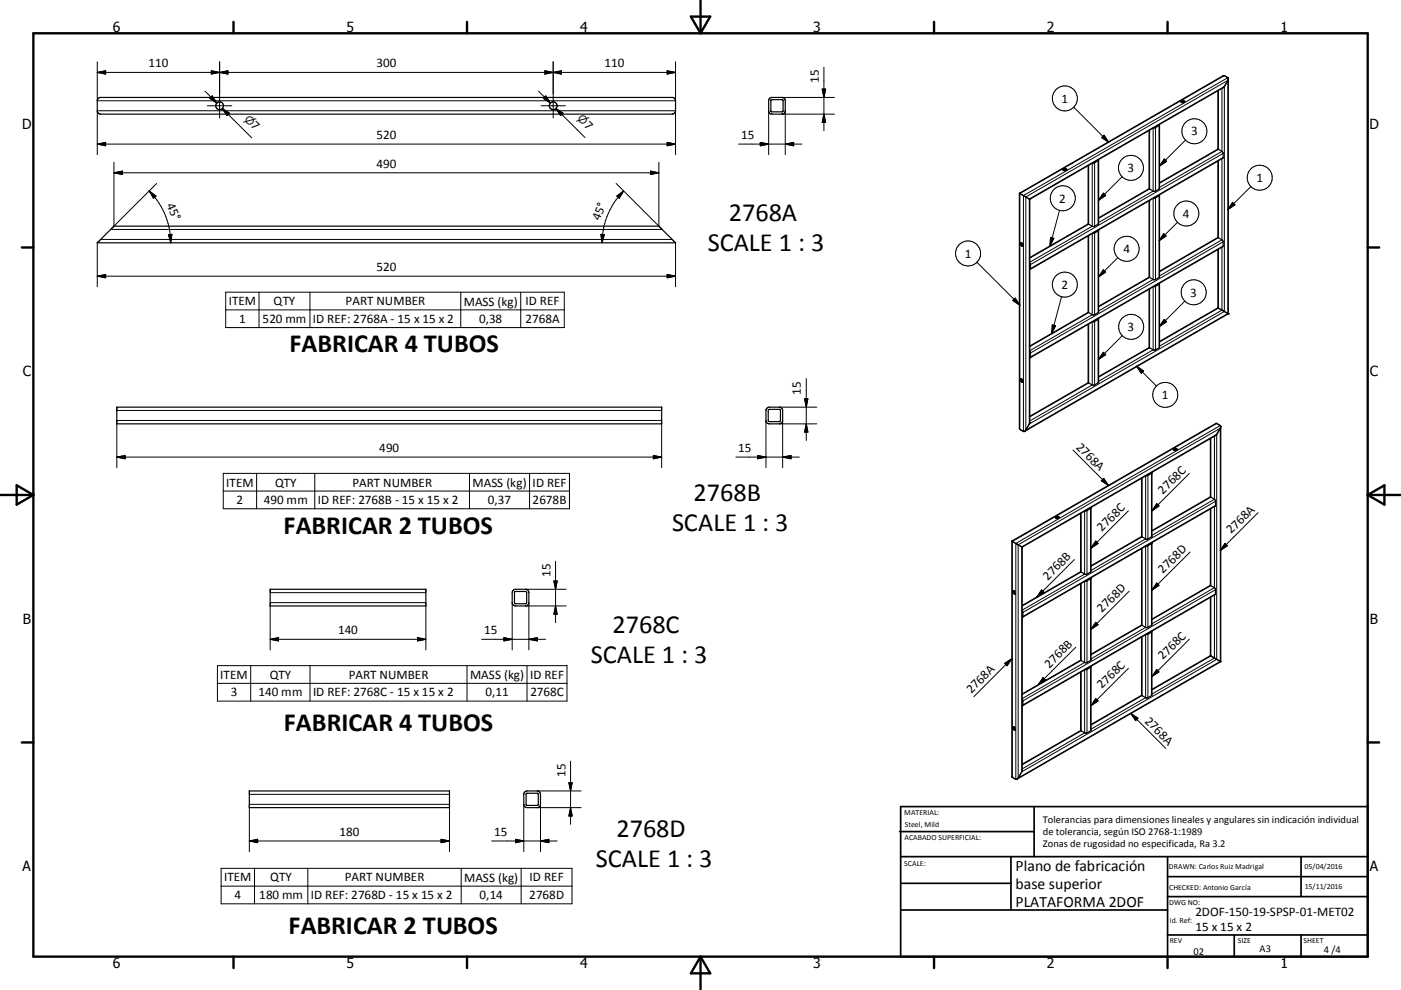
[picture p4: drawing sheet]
<svg xmlns="http://www.w3.org/2000/svg" width="420mm" height="297mm" viewBox="0 0 420 297" stroke-linecap="round" stroke-linejoin="round" font-family="sans-serif">
<g fill="none" stroke="#000" stroke-width=".36">
<path d="M29.5 29.5l.5-.3h171.7l.5 .3 .3 .5v3.2a1.05 1.05 0 0 1-1 1h-171.3a1.04 1.04 0 0 1-1-1v-3zM230.7 29.5l.5-.3h3.4l.6 .3 .2 .5v3.4l-.2 .5-.8 .3h-3l-.7-.3-.2-.5v-3.4zM231.2 30h3.5l-.1 3.5h-3.4zM344.5 39.1v17.5M347.6 37.3v19.3l-1.4 .8-1.7-.8M347.6 37.5l-1.2 .8h-.5M354.1 30.6l.5-.2 .6 .2M354.1 30.3a.51 .51 0 0 1 .7-.2 .51 .51 0 0 1 .2 .6 .55 .55 0 0 1-.5 .1 .55 .55 0 0 1-.4-.5zM365.1 27.2v17.6M368.3 23.8l-1.5 2.4-58.1 33.6M305.6 58l61.1-35.3h.4l1 .6 .2 70.8M305.6 58l3.1 1.8v67.1l-1.5 2.5"/>
<path d="M305.6 58v70.5l.2 .3 1 .6h.4M318.7 51l.4-.2 .7 .2M318.7 50.7a.52 .52 0 0 1 .7-.2 .52 .52 0 0 1 .3 .6 .56 .56 0 0 1-.6 .1 .56 .56 0 0 1-.4-.5zM326.2 49.7l.1 17.4M329.3 47.9l.1 19.2M329.4 48.1l-1.2 .7-.6 .1M344.6 56.6l-15.2 8.8M347.6 58.5v24.6l-1.4 .8-1.7-.8M347.6 54.8l17.4-10 1.6 .9v1.8l-57.8 33.3M347.6 58.6l-1.2 .8h-.5M365.1 48.3v23M29.2 72.9h173.3"/>
<path d="M29.2 72.8v.1M34.1 67.9l-4.9 4.9M34.1 67.9l163.4-.1 5 5.1M34.1 67.9h.1M202.5 72.8h.1M306 72.9a.56 .56 0 0 1 .6 .3 .56 .56 0 0 1-.2 .7 .75 .75 0 0 1-.4-1zM306.1 72.8l.1 .6 .5 .3M308.7 78.9l.2 .4v1.5M326.2 70.8l.1 22.9M326.3 67.1l1.4 .9 1.6-.8M326.3 67.2l-17.6 10.1M329.3 69l.1 24.7-1.5 .8-1.6-.8"/>
<path d="M329.4 69.1l-1.2 .8-.6 .1M329.4 67.1l-.1 .1M344.5 60.2v22.9M365.1 74.9v17.5M308.8 80.8l-.1 .1M308.9 80.8h-.1M326.2 97.3l.1 17.5M326.3 93.7l-17.6 10.1M329.3 95.5l.1 19.3-1.5 .8-1.6-.8M329.4 95.7l-1.2 .8h-.6M344.5 86.8l.1 17.5M344.6 83.1l-15.2 8.8"/>
<path d="M347.6 85v19.2l-1.4 .8-1.6-.7M347.6 81.4l17.4-10.1 1.6 1v1.7l-57.8 33.3M347.6 85.1l-1.2 .8-.5 .1M365.1 92.4h.1M365.1 92.4l-17.5 10M365.2 92.4l3 1.7M368.2 94.1h.1M368.3 94.1l-61.1 35.3M306.1 113.6l.1 .6 .5 .4M306.2 113.6a.51 .51 0 0 0-.2 .7 .51 .51 0 0 0 .7 .2M306.2 113.6l.4 .3 .1 .6M308.7 105.4l.2 .4v1.5"/>
<path d="M308.9 107.3l-.2 .1M326.3 114.8l-17.6 10.1M344.6 104.2l-15.2 8.8M35 122.2h163.4v5h-163.4zM230 122.4l.7-.2h2.9l.8 .3 .2 .6v3l-.2 .7-.8 .4h-2.9l-.7-.3-.4-.8v-3zM230.4 122.9h3.5v3.5h-3.5zM351.8 135l.6-.2 .5 .2M351.8 135a.52 .52 0 0 1 .5-.5 .52 .52 0 0 1 .6 .5M351.8 135l.5 .2 .6-.2M362.9 131.6v17.5M366 128v70.5M366 128l-1.6 2.7-57.9 33.4"/>
<path d="M366 128l-.2-.3-1-.6h-.4l-61 35.2M316.5 155.4l.3-.2 .7 .2M316.5 155.1a.56 .56 0 0 1 .6-.2 .56 .56 0 0 1 .4 .5 .56 .56 0 0 1-.6 .2 .56 .56 0 0 1-.4-.5zM324 154.1v17.4M327.1 152.3v.1M327.1 152.4v19l-1.5 .9-1.6-.8M327.1 152.4l-1.3 .8h-.4M342.2 143.5l.1 17.5M345.3 141.7l.1 19.2-1.5 .9-1.6-.8M345.4 159.2l17.4-10.1 1.6 1-.1 1.7-57.7 33.4M345.4 141.9l-1.8 .8M362.9 152.7v22.9"/>
<path d="M81 176.8h46.7v5h-46.7zM153.8 177.2l.8-.4h3l.8 .4 .2 .6v3l-.2 .6-.8 .4h-3l-.7-.2-.3-.8v-3zM154.3 177.6h3.5v3.4h-3.5zM303.4 162.3l3.1 1.8M303.4 162.3v70.6l.1 .3 1.2 .6 .6-.4 1.2-2.3v-67M303.7 177.2h.1a.67 .67 0 0 1 .5 1 .74 .74 0 0 1-.6-1zM303.9 177.2l.1 .5 .4 .4M306.5 164.1h.1M324 175.1v22.9M324 171.5l-17.5 10.1M327.1 173.4h.1M327.1 173.5v24.5l-1.5 .8-1.6-.8"/>
<path d="M327.1 173.4l-1.3 .9-.4 .1M342.2 164.6l.1 23M342.3 161l-15.2 8.7M345.3 162.8l.1 24.6-1.5 .9-1.6-.7M345.4 163l-1.4 .8h-.4M362.8 175.6l1.6 1-.1 1.8-57.7 33.3M362.8 175.6l-17.4 10.1M362.9 179.2v17.5M306.5 183.2l.2 .5-.1 1.5M306.5 185.2h.1M324 198.1l-17.5 10.1M327.1 199.9v.1"/>
<path d="M327.1 200l-1.3 .9h-.4M327.1 200v19.1M342.2 191.1l.1 17.5M342.3 187.5l-15.2 8.8M345.3 189.3l.1 19.2-1.5 .9-1.6-.8M345.4 189.5l-1.8 .8M362.9 196.7h.1M362.9 196.7l-17.5 10.1M362.9 196.7l.1 .1M363 196.8l3 1.7M366 198.5h.1M366 198.5l-61.1 35.3"/>
<path d="M303.7 218.1a.56 .56 0 0 1 .6 .3 .56 .56 0 0 1-.1 .7 .74 .74 0 0 1-.5-1zM303.9 218l.1 .6 .4 .3M306.5 209.8l.2 .5-.1 1.4M306.5 211.7h.1M324 219.1h.1M324 201.7v17.4M324 219.2l-17.5 10.1M324 219.1l1.5 .8 1.6-.8M327.1 219.1h.1M342.3 208.6l-15.2 8.8M74.8 237.3h60v5h-60zM157.3 237.7l.8-.4h3l.7 .4 .2 .6v3l-.2 .6-.7 .4h-3l-.7-.2-.4-.8v-3z"/>
<path d="M157.8 238.1h3.5v3.4h-3.5z"/>
<circle cx="65.8" cy="31.7" r="1.17"/>
<circle cx="165.8" cy="31.7" r="1.17"/>
</g>
<g fill="none" stroke="#000" stroke-width=".3">
<path d="M29.2 18.5v11.7h173.3v-11.7M65.8 18.5v16.9M165.9 18.5v16.9M29.2 21.7l2.5-.5v1zM29.2 21.7h173.3M61.5 27.4l3.5 3.5M62.2 31.7h7.3M62.9 29.5l.7-.7 1.4 2.1zM63.4 21.2l2.4 .5-2.4 .5zM65.8 21.7l2.5-.5v1zM66.7 32.6l1.7 1.7M66.7 32.6l2.1 1.4-.7 .7z"/>
<path d="M66.7 32.6l8.8 8.8M161.5 27.4l3.5 3.5M162.2 31.7h7.3M162.9 29.5l.7-.7 1.4 2.1zM163.4 21.2l2.5 .5-2.5 .5zM165.9 21.7l2.4-.5v1zM166.7 32.6l1.7 1.7M166.7 32.6l2.1 1.4-.7 .7zM166.7 32.6l8.7 8.7M200 21.2l2.5 .5-2.5 .5zM230.5 33.2v13.2M234.4 29.2h15.8"/>
<path d="M234.4 34.2h15.8M235.4 33.2v13.2M246.5 26.7h1l-.5 2.5zM247 20.1v19.1M247 34.2l.5 2.5h-1zM321.9 32.2l10.5 10.5M344.7 39v17.7l-15.3 8.8M345.7 38.4v18.9l-16.3 9.5M346.4 38.3v19M347.5 37.6v19.1M365.3 27.1v17.7l-17.7 10.2M366.4 26.5v18.9l-18.8 10.8"/>
<path d="M367.1 22.7l-61.3 35.4v70.7M368.1 23.3l-61.3 35.4v70.7M29.2 46.4v-13.2h173.3v13.2M29.2 43.2h173.3M29.2 43.2l2.5-.5v1zM34.2 51.8h163.3M34.2 51.8l2.5-.5v1.1zM34.2 48.7v19.1M44.7 57.3a22.1 22.1 0 0 1 6.5 15.6M44.7 57.3l2.1 1.5-.8 .7zM47 55l-13.8 13.8h165.3l-13.8-13.8M184.9 58.8l2.1-1.5-1.3 2.2z"/>
<path d="M187 57.3a22.1 22.1 0 0 0-6.5 15.6M195 51.3l2.5 .5-2.5 .6zM197.5 48.7v19.1M200 42.7l2.5 .5-2.5 .5zM221.4 43.2h19M227.9 42.7l2.6 .5-2.6 .5zM235.4 43.2l2.5-.5v1zM307.5 59.1l60.6-35v70l-60.6 34.9zM308.6 59.7l58.5-33.7v67.5l-58.5 33.7zM326.4 49.6v17.7l-17.7 10.1M327.5 49v18.9l-18.8 10.8M328.2 48.8v19.1"/>
<path d="M329.2 48.2v19.1M330.8 57.9l.7 .8-2.1 1.4zM331 40.6l1.4 2.1-2.1-1.4zM336.4 53l-7 7.1M345.7 59.5v24.4l-16.3 9.4M346.4 59.4v24.5M347.5 58.8v24.4M349.1 47.7l.7 .7-2.2 1.4zM355.4 42l-7.8 7.8M365.3 48.2v23.1l-17.7 10.2M366.4 47.6v24.4l-18.8 10.8M366.7 47.2l-57.8 33.4"/>
<path d="M366.7 46l-57.8 33.4M375 56l-6.9 6.9M29.2 72.9v13.1M30.2 71.8h171.3M50.5 70.4l1-.1-.3 2.6zM180.2 70.3l1 .1-.7 2.5zM202.5 72.9v13.1M292.9 78.7l12.9 12.9M315 71.3l.9 .2-1.1 2.3zM317.7 63.1l-2.9 10.7M326.4 70.7v23.1l-17.7 10.2M327.5 70.1v24.3l-18.8 10.8"/>
<path d="M328.2 69.9v24.5M329.2 69.3v24.5M335.1 77.3l-5.7 5.8M344.7 60.2v23l-15.3 8.9M348.9 70.1l.7 .7-2.1 1.4zM353 66.7l-5.5 5.5M365.3 74.8v17.6l-17.7 10.2M366.4 74.2v18.8l-18.8 10.8M366.7 73.8l-57.8 33.3M366.7 72.6l-57.8 33.3M369.5 60.7l.7 .7-2.1 1.5zM29.2 82.9l2.5-.6v1z"/>
<path d="M29.2 82.9h173.3M67.7 87.7h101.5v10.6h-101.5zM67.7 93h101.5M77.7 87.7v10.6M92.9 87.7v10.6M138.1 87.7v10.6M156.1 87.7v10.6M200 82.3l2.5 .6-2.5 .4zM304.3 89.4l1.5 2.2-2.1-1.5zM315.5 97.5l1 .2-1.2 2.3zM318.3 89l-3 11M326.4 97.2v17.7l-17.7 10.2"/>
<path d="M327.5 96.6v18.9l-18.8 10.8M328.2 96.5v19M329.2 95.8v19.1M330.8 80.9l.7 .7-2.1 1.5zM344.7 86.7v17.6l-15.3 8.9M345.7 86.1v18.9l-16.3 9.4M346.4 85.9v19.1M347.5 85.3v19M349.1 95.8l.7 .7-2.2 1.4zM355.2 90.3l-7.6 7.6M241.2 119.6h1l-.5 2.6zM241.7 113.6v18.6"/>
<path d="M330.8 105.7l.7 .7-2.1 1.4zM336.5 100.7l-7.1 7.1M340.7 109.9l6 5.9M340.7 109.9l2.2 1.4-.7 .7zM35 123.1h163.4M35 126.1h163.4M35 137.1h163.4M35 137.1l2.5-.4v.9zM35 127.2v13.1M195.9 136.7l2.5 .4-2.5 .5zM198.4 127.2v13.1M220.6 137.1h19"/>
<path d="M227.2 136.7l2.4 .4-2.4 .5zM229.6 126.1v14.2M233.6 122.2h11.3M233.6 127.2h11.3M234.6 137.1l2.6-.4v.9zM234.6 126.1v14.2M241.7 127.2l.5 2.4h-1zM321.7 135l10.6 10.6M363 131.5v17.7l-17.6 10.2M364.1 130.9v18.9l-18.7 10.8M364.8 127.1l-61.3 35.3v70.8M365.8 127.7l-61.2 35.3v70.8"/>
<path d="M66.9 142h103.8v10.6h-103.8zM66.9 147.3h103.8M76.9 142v10.6M94.4 142v10.6M140.8 142v10.6M158.8 142v10.6M324.1 154v17.6l-17.6 10.2M325.2 153.3v18.9l-18.7 10.8M325.9 153.2v19M327 152.6v19M330.2 144.2l.7-.7 1.4 2.1zM338.3 153.2l-11.2 11.2"/>
<path d="M342.4 143.4v17.7l-15.3 8.8M343.5 142.8v18.9l-16.4 9.4M344.2 142.6v19.1M345.2 142v19.1M346.8 151.1l.7 .7-2.1 1.4zM356.6 142l-11.2 11.2M363 152.6v23.1l-17.6 10.2M364.1 152v24.3l-18.7 10.8M364.4 151.6l-57.7 33.3M364.4 150.4l-57.7 33.3M377.2 153.8l-11.4 11.4M81 177.8h46.7"/>
<path d="M157.6 176.8h12.1M166.1 174.3h.9l-.4 2.5zM166.6 168.4v18.4M305.3 163.5l60.5-35v69.9l-60.5 35zM306.3 164.1l58.5-33.8v67.5l-58.5 33.8zM312.3 177l.7 .7-2.1 1.4zM322.1 167.9l-11.2 11.2M324.1 175.1v23.1l-17.6 10.1M325.2 174.5v24.3l-18.7 10.8M325.9 174.3v24.5M327 173.7v24.5M328.5 162.3l.7 .7-2.1 1.4z"/>
<path d="M338.5 177.4l-11.4 11.4M342.4 164.5v23.1l-15.3 8.9M343.5 163.9v24.3l-16.4 9.5M344.2 163.7v24.5M345.2 163.1v24.5M346.8 174.9l.7 .7-2.1 1.4zM356.8 165.6l-11.4 11.4M363 179.1v17.7l-17.6 10.2M364.1 178.5v18.9l-18.7 10.8M364.4 178.2l-57.7 33.3M364.4 176.9l-57.7 33.4M367.3 163l.7 .7-2.2 1.5z"/>
<path d="M65.2 199.7h104.8v10.6h-104.8zM75.2 199.7v10.6M81 180.8h46.7M81 191.8h46.7M81 191.8l2.5-.5v1zM81 181.8v13.2M92.9 199.7v10.6M125.2 191.3l2.5 .5-2.5 .5zM127.7 181.8v13.2M140 199.7v10.6M144.4 191.8h19.2M151.1 191.3l2.5 .5-2.5 .5z"/>
<path d="M153.6 180.8v14.2M157.6 181.8h12.1M158 199.7v10.6M158.6 191.8l2.5-.5v1zM158.6 180.8v14.2M166.6 181.8l.4 2.5h-.9zM301.2 199l2.2-1.4-1.5 2.1zM303.4 197.6l-11.4 11.4M322.5 194.2l-11.2 11.2M328.5 186.7l.7 .7-2.1 1.4zM342.4 191v17.7l-15.3 8.8M343.5 190.4v18.9l-16.4 9.5"/>
<path d="M344.2 190.3v19M345.2 189.6v19.1M356.6 191.8l-11.2 11.2M65.2 205h104.8M312.7 203.3l.7 .7-2.1 1.4zM324.1 201.6v17.7l-17.6 10.1M325.2 201v18.9l-18.7 10.8M325.9 200.8v19.1M327 200.2v19.1M328.5 209.6l.7 .7-2.1 1.4zM338.3 200.5l-11.2 11.2M339 214.1l10.5 10.4"/>
<path d="M339 214.1l2.2 1.4-.7 .7zM346.8 200.9l.7 .7-2.1 1.4zM74.8 238.3h60M161.1 237.3h13.1M170.6 234.8h.9l-.4 2.5zM171.1 228.4v18.9M74.8 241.3h60M74.8 252.3h60M74.8 252.3l2.4-.5v1zM74.8 242.3v13.2M132.2 251.8l2.6 .5-2.6 .5zM134.8 242.3v13.2"/>
<path d="M147.4 252.3h19.6M154.5 251.8l2.5 .5-2.5 .5zM157 241.3v14.2M161.1 242.3h13.1M162 252.3l2.6-.5v1zM162 241.3v14.2M171.1 242.3l.4 2.5h-.9zM66.3 260.5h105.2v10.7h-105.2zM66.3 265.8h105.2M76.3 260.5v10.7M92.3 260.5v10.7M138.3 260.5v10.7"/>
<path d="M156.2 260.5v10.7"/>
<circle cx="319.3" cy="29.5" r="3.7"/>
<circle cx="358.1" cy="39.4" r="3.8"/>
<circle cx="318.6" cy="59.5" r="3.8"/>
<circle cx="339.1" cy="50.4" r="3.7"/>
<circle cx="377.7" cy="53.3" r="3.8"/>
<circle cx="290.2" cy="76" r="3.8"/>
<circle cx="337.8" cy="74.6" r="3.7"/>
<circle cx="355.7" cy="64" r="3.8"/>
<circle cx="319.2" cy="85.4" r="3.8"/>
<circle cx="339.1" cy="98.1" r="3.8"/>
<circle cx="357.9" cy="87.7" r="3.7"/>
<circle cx="349.3" cy="118.5" r="3.7"/>
</g>
<circle cx="368.3" cy="94.1" r=".18" fill="#000"/>
<g fill="none" stroke="#000" stroke-width=".71">
<path d="M10 10h400v277h-400zM70 6.6v3.4M140 6.6v3.4M207.1 5h5.8l-2.9 5zM210 0v10M280 6.6v3.4M350 6.6v3.4M6.6 74.2h3.4M410 74.2h3.5M0 148.5h10M5 145.6l5 2.9-5 2.9zM410 148.5h10.1"/>
<path d="M410 148.5l5.1-2.9v5.8zM6.6 222.7h3.4M410 222.7h3.5M70 287v3.4M140 287v3.4M210 287v10M210 287l2.9 5h-5.8zM280 287v3.4M350 287v3.4"/>
</g>
<g fill="none" stroke="#000" stroke-width=".51">
<path d="M269.7 249.5h40.3M270 242h140v45h-140zM270 257h140M303.1 257v16M310 242v15M350 257v30M390.1 257v12M270 265h33.1M270 273h80M350 269h60M350 263h60M350 280.5h60"/>
<path d="M370 280.5v6.5M390.1 280.5v6.5"/>
</g>
<g fill="#000" stroke="#000" stroke-width=".3">
<path d="M29.2 21.7l2.5-.5v1zM62.9 29.5l.7-.7 1.4 2.1zM63.4 21.2l2.4 .5-2.4 .5zM65.8 21.7l2.5-.5v1zM66.7 32.6l2.1 1.4-.7 .7zM162.9 29.5l.7-.7 1.4 2.1zM163.4 21.2l2.5 .5-2.5 .5zM165.9 21.7l2.4-.5v1zM166.7 32.6l2.1 1.4-.7 .7zM200 21.2l2.5 .5-2.5 .5zM246.5 26.7h1l-.5 2.5zM247 34.2l.5 2.5h-1z"/>
<path d="M29.2 43.2l2.5-.5v1zM34.2 51.8l2.5-.5v1.1zM44.7 57.3l2.1 1.5-.8 .7zM184.9 58.8l2.1-1.5-1.3 2.2zM195 51.3l2.5 .5-2.5 .6zM200 42.7l2.5 .5-2.5 .5zM227.9 42.7l2.6 .5-2.6 .5zM235.4 43.2l2.5-.5v1zM331 40.6l1.4 2.1-2.1-1.4zM330.8 57.9l.7 .8-2.1 1.4zM349.1 47.7l.7 .7-2.2 1.4zM50.5 70.4l1-.1-.3 2.6z"/>
<path d="M180.2 70.3l1 .1-.7 2.5zM315 71.3l.9 .2-1.1 2.3zM348.9 70.1l.7 .7-2.1 1.4zM369.5 60.7l.7 .7-2.1 1.5zM29.2 82.9l2.5-.6v1zM200 82.3l2.5 .6-2.5 .4zM304.3 89.4l1.5 2.2-2.1-1.5zM315.5 97.5l1 .2-1.2 2.3zM330.8 80.9l.7 .7-2.1 1.5zM349.1 95.8l.7 .7-2.2 1.4zM241.2 119.6h1l-.5 2.6zM330.8 105.7l.7 .7-2.1 1.4z"/>
<path d="M340.7 109.9l2.2 1.4-.7 .7zM35 137.1l2.5-.4v.9zM195.9 136.7l2.5 .4-2.5 .5zM227.2 136.7l2.4 .4-2.4 .5zM234.6 137.1l2.6-.4v.9zM241.7 127.2l.5 2.4h-1zM330.9 143.5l1.4 2.1-2.1-1.4zM346.8 151.1l.7 .7-2.1 1.4zM166.1 174.3h.9l-.4 2.5zM312.3 177l.7 .7-2.1 1.4zM328.5 162.3l.7 .7-2.1 1.4zM346.8 174.9l.7 .7-2.1 1.4z"/>
<path d="M367.3 163l.7 .7-2.2 1.5zM81 191.8l2.5-.5v1zM125.2 191.3l2.5 .5-2.5 .5zM151.1 191.3l2.5 .5-2.5 .5zM158.6 191.8l2.5-.5v1zM166.6 181.8l.4 2.5h-.9zM301.2 199l2.2-1.4-1.5 2.1zM328.5 186.7l.7 .7-2.1 1.4zM312.7 203.3l.7 .7-2.1 1.4zM328.5 209.6l.7 .7-2.1 1.4zM339 214.1l2.2 1.4-.7 .7zM346.8 200.9l.7 .7-2.1 1.4z"/>
<path d="M170.6 234.8h.9l-.4 2.5zM74.8 252.3l2.4-.5v1zM132.2 251.8l2.6 .5-2.6 .5zM154.5 251.8l2.5 .5-2.5 .5zM162 252.3l2.6-.5v1zM171.1 242.3l.4 2.5h-.9z"/>
</g>
<g font-size="7.9">
<text x="218.5" y="66.3">2768A</text>
<text x="212.2" y="75.4">SCALE 1 : 3</text>
<text x="86.8" y="105.6">FABRICAR 4 TUBOS</text>
<text x="207.9" y="150.4">2768B</text>
<text x="85" y="160.1">FABRICAR 2 TUBOS</text>
<text x="201.5" y="159.3">SCALE 1 : 3</text>
<text x="183.6" y="189.8">2768C</text>
<text x="177.1" y="198.9">SCALE 1 : 3</text>
<text x="85.1" y="219.3">FABRICAR 4 TUBOS</text>
<text x="184.8" y="251">2768D</text>
<text x="178.6" y="260.1">SCALE 1 : 3</text>
<text x="86.5" y="280.2">FABRICAR 2 TUBOS</text>
</g>
<g font-size="4.7">
<text x="304.5" y="261.2">Plano de fabricación</text>
<text x="304.5" y="266.6">base superior</text>
<text x="304.5" y="272">PLATAFORMA 2DOF</text>
</g>
<g font-size="4.2">
<text x="33.9" y="9.6">6</text>
<text x="103.9" y="9.6">5</text>
<text x="173.9" y="9.6">4</text>
<text x="243.8" y="9.6">3</text>
<text x="313.9" y="9.6">2</text>
<text x="383.9" y="9.6">1</text>
<text x="6.7" y="38.7">D</text>
<text x="410.5" y="38.7">D</text>
<text x="6.9" y="112.9">C</text>
<text x="410.7" y="112.9">C</text>
<text x="6.9" y="187.1">B</text>
<text x="410.7" y="187.1">B</text>
<text x="6.8" y="261.4">A</text>
<text x="410.7" y="261.4">A</text>
<text x="33.9" y="290.4">6</text>
<text x="103.9" y="290.4">5</text>
<text x="173.9" y="290.4">4</text>
<text x="243.8" y="290.4">3</text>
<text x="313.9" y="290.4">2</text>
<text x="383.9" y="290.4">1</text>
</g>
<g font-size="3.9">
<text x="44.5" y="20.2">110</text>
<text x="112.9" y="20.2">300</text>
<text x="181.2" y="20.2">110</text>
<text x="245.4" y="24.9" transform="rotate(-90 245.4 24.9)">15</text>
<text x="318.3" y="30.8">1</text>
<text x="75" y="37.9" transform="rotate(45 75 37.9)">7</text>
<text x="112.9" y="41.7">520</text>
<text x="174.9" y="37.8" transform="rotate(45 174.9 37.8)">7</text>
<text x="222.2" y="41.7">15</text>
<text x="357.1" y="40.6">3</text>
<text x="112.9" y="50.3">490</text>
<text x="338.1" y="51.6">3</text>
<text x="376.7" y="54.6">1</text>
<text x="50" y="61.4" transform="rotate(67 50 61.4)">45°</text>
<text x="317.6" y="60.8">2</text>
<text x="354.7" y="65.3">4</text>
<text x="179.7" y="66.3" transform="rotate(-67 179.7 66.3)">45°</text>
<text x="289.2" y="77.3">1</text>
<text x="336.8" y="75.9">4</text>
<text x="112.9" y="81.3">520</text>
<text x="318.3" y="86.7">2</text>
<text x="356.9" y="89">3</text>
<text x="68.6" y="91.6">ITEM</text>
<text x="82" y="91.6">QTY</text>
<text x="103.6" y="91.6">PART NUMBER</text>
<text x="139" y="91.7">MASS (kg)</text>
<text x="157.6" y="91.6">ID REF</text>
<text x="71.7" y="96.9">1</text>
<text x="78.7" y="96.9">520 mm</text>
<text x="93.8" y="96.9">ID REF: 2768A - 15 x 15 x 2</text>
<text x="143.7" y="96.9">0,38</text>
<text x="157.6" y="96.9">2768A</text>
<text x="338.1" y="99.3">3</text>
<text x="240.1" y="118.4" transform="rotate(-90 240.1 118.4)">15</text>
<text x="348.3" y="119.7">1</text>
<text x="113.7" y="135.6">490</text>
<text x="221.3" y="135.6">15</text>
<text x="322.4" y="134.3" transform="rotate(45 322.4 134.3)">2768A</text>
<text x="67.8" y="146">ITEM</text>
<text x="82.5" y="146">QTY</text>
<text x="105.7" y="146">PART NUMBER</text>
<text x="141.6" y="146">MASS (kg)</text>
<text x="159.7" y="146">ID REF</text>
<text x="348.7" y="148.4" transform="rotate(-45 348.7 148.4)">2768C</text>
<text x="71" y="151.2">2</text>
<text x="79.1" y="151.2">490 mm</text>
<text x="95.2" y="151.2">ID REF: 2768B - 15 x 15 x 2</text>
<text x="146.3" y="151.2">0,37</text>
<text x="159.7" y="151.2">2678B</text>
<text x="330.4" y="159.6" transform="rotate(-45 330.4 159.6)">2768C</text>
<text x="369.1" y="160.3" transform="rotate(-45 369.1 160.3)">2768A</text>
<text x="165" y="173.1" transform="rotate(-90 165 173.1)">15</text>
<text x="348.7" y="172.2" transform="rotate(-45 348.7 172.2)">2768D</text>
<text x="314.2" y="174.2" transform="rotate(-45 314.2 174.2)">2768B</text>
<text x="330.4" y="184" transform="rotate(-45 330.4 184)">2768D</text>
<text x="101.3" y="190.2">140</text>
<text x="145.2" y="190.2">15</text>
<text x="66" y="203.6">ITEM</text>
<text x="80.9" y="203.6">QTY</text>
<text x="104.6" y="203.6">PART NUMBER</text>
<text x="141" y="203.7">MASS (kg)</text>
<text x="158.9" y="203.6">ID REF</text>
<text x="314.6" y="200.6" transform="rotate(-45 314.6 200.6)">2768B</text>
<text x="348.7" y="198.1" transform="rotate(-45 348.7 198.1)">2768C</text>
<text x="69.2" y="209">3</text>
<text x="77.5" y="209">140 mm</text>
<text x="93.9" y="209">ID REF: 2768C - 15 x 15 x 2</text>
<text x="145.5" y="209">0,11</text>
<text x="159" y="209">2768C</text>
<text x="291.3" y="208.3" transform="rotate(-45 291.3 208.3)">2768A</text>
<text x="330.4" y="206.8" transform="rotate(-45 330.4 206.8)">2768C</text>
<text x="343" y="216.5" transform="rotate(45 343 216.5)">2768A</text>
<text x="169.5" y="233.1" transform="rotate(-90 169.5 233.1)">15</text>
<text x="101.8" y="250.7">180</text>
<text x="148.2" y="250.7">15</text>
<text x="67.2" y="264.4">ITEM</text>
<text x="70.3" y="269.7">4</text>
<text x="77.7" y="269.7">180 mm</text>
<text x="81" y="264.4">QTY</text>
<text x="93.2" y="269.7">ID REF: 2768D - 15 x 15 x 2</text>
<text x="103.4" y="264.4">PART NUMBER</text>
<text x="139.2" y="264.5">MASS (kg)</text>
<text x="143.8" y="269.7">0,14</text>
<text x="158.7" y="269.7">2768D</text>
<text x="158.7" y="264.4">ID REF</text>
<text x="358.4" y="274.9">2DOF-150-19-SPSP-01-MET02</text>
<text x="358.4" y="279.4">15 x 15 x 2</text>
</g>
<g font-size="3.3">
<text x="73.1" y="35.9" transform="rotate(45 73.1 35.9)">⌀</text>
<text x="173" y="35.8" transform="rotate(45 173 35.8)">⌀</text>
</g>
<g font-size="3.1">
<text x="312.7" y="246.8">Tolerancias para dimensiones lineales y angulares sin indicación individual</text>
<text x="312.7" y="250.4">de tolerancia, según ISO 2768-1:1989</text>
<text x="312.7" y="254">Zonas de rugosidad no especificada, Ra 3.2</text>
<text x="357.8" y="286.5">02</text>
<text x="377.6" y="285.6">A3</text>
<text x="396.9" y="285.9">4 /4</text>
</g>
<g font-size="2.4">
<text x="271.1" y="244.4">MATERIAL:</text>
<text x="271.2" y="252">ACABADO SUPERFICIAL:</text>
<text x="271.3" y="248">Steel, Mild</text>
<text x="271.1" y="259.7">SCALE:</text>
<text x="350.4" y="260.8">DRAWN: Carlos Ruiz Madrigal</text>
<text x="391.1" y="260.6">05/04/2016</text>
<text x="350.5" y="267">CHECKED: Antonio García</text>
<text x="391.2" y="266.7">15/11/2016</text>
<text x="350.5" y="271.4">DWG NO:</text>
<text x="350.7" y="276.9">Id. Ref:</text>
<text x="350.7" y="282.8">REV</text>
<text x="371.1" y="282.9">SIZE</text>
<text x="390.8" y="283">SHEET</text>
</g>
</svg>
